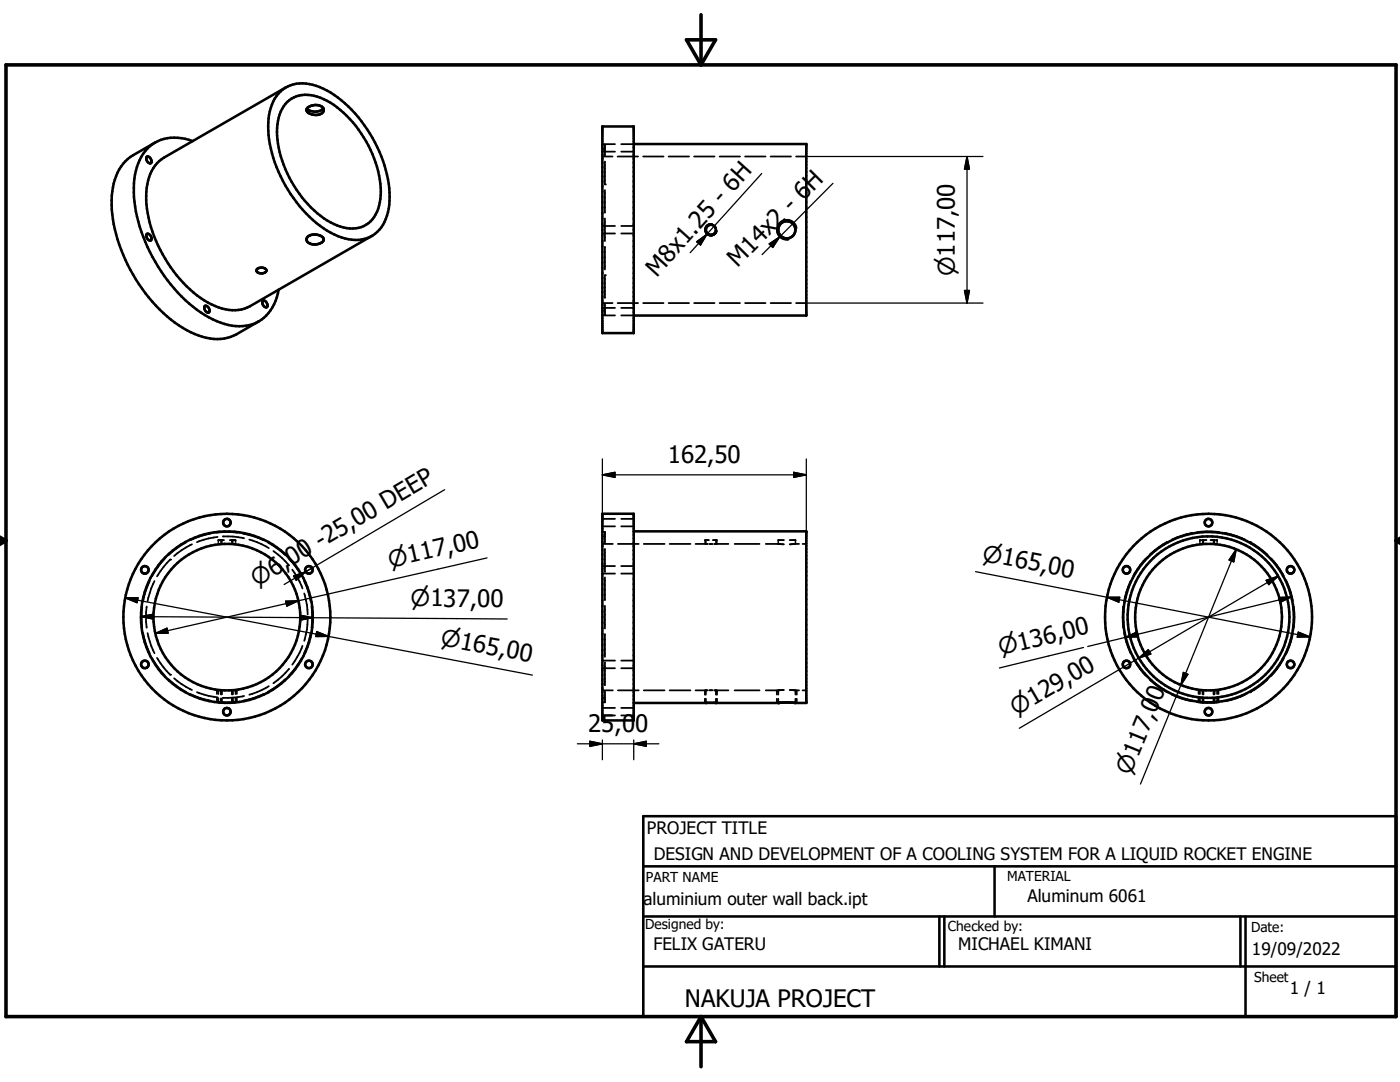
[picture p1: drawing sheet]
<svg xmlns="http://www.w3.org/2000/svg" width="279mm" height="216mm" viewBox="0 0 279 216" stroke-linecap="round" stroke-linejoin="round" font-family="sans-serif">
<g fill="none" stroke="#000" stroke-width=".36">
<path d="M120.2 29.7h.2M120.2 28.9h.2M120.2 28.8h2.5M120.2 30.3h2.5M120.2 31.2h2.1M120.6 28.9h.1v2.2M120.6 29.7h.1M120.7 32.2v4.6M120.7 37.9v4.5M123.3 31.2h4M124 28.8h2.5M124 30.3h2.5"/>
<path d="M128.4 31.2h4M133.4 31.2h4.1M138.5 31.2h4.1M143.6 31.2h4.1M148.7 31.2h4.1M153.8 31.2h4.1M158.9 31.2h2M120.2 45.1h2.5M120.2 46.6h2.5M120.7 43.6v4.5M120.7 49.3v4.5M120.7 54.9v4.5"/>
<path d="M124 45.1h2.5M124 46.6h2.5M140.8 46.3l.2 .3M140.8 45.3l-.1 .4 .1 .6M140.8 45.3v1M141 46.6l.6 .4M141.1 46.7l.4 .3M141.1 45l.6-.3h.4h-.5zM141.1 45l-.3 .3M141.5 47h.4M142.6 46.7l-.4 .3M142.8 46.6l-.8 .4h-.4"/>
<path d="M143 46.1l-.2 .5zM159 45.5a1.98 1.98 0 0 0-2.3-1.6 1.98 1.98 0 0 0-1.6 2.3 1.98 1.98 0 0 0 2.3 1.6M120.2 62h.2M120.2 62.8h.2M120.2 61.4h2.5M120.2 62.9h2.5M120.2 60.5h2.1M120.6 62h.1M120.7 60.6v2.2h-.1M123.3 60.5h4M124 61.4h2.5M124 62.9h2.5"/>
<path d="M128.4 60.5h4M133.4 60.5h4.1M138.5 60.5h4.1M143.6 60.5h4.1M148.7 60.5h4.1M153.8 60.5h4.1M158.9 60.5h2M29.9 115.9l-.7 1.7-.6 2.4M30.8 115.9l-.6 1.5-.7 2.6M32.9 111.5l-1.4 1.7-1.1 1.8M34 111.7l-1.4 1.4-1.3 1.9M37.1 108.3l-2 1.3-1.5 1.2"/>
<path d="M38.3 108.6l-2.1 1.2-1.5 1.1M42.1 106.5l-2.6 .6-1.5 .7M43.1 106.3l2.4-.2 1.9 .2M43.4 107.1l-1.8 .3-2.3 .8M43.6 108.3v.3M44.1 107.8v.3M44.1 108.3v.3M44.3 107.8v.2M44.3 108.3v.3M44.5 107l2 .1 2.2 .3M44.7 107.8h-1.1v.3M45.9 107.8h1.1v.3"/>
<path d="M46.3 107.8v.2M46.3 108.3v.3M46.4 107.8v.3M46.4 108.3v.3M47 108.3v.3M48.5 106.5l2 .5 2 .8M49.8 107.7l1.5 .5 2.3 1.2M53.5 108.3l1.6 .9 1.8 1.6M54.6 110l1.7 1.3 1.4 1.5M57.7 111.5l1.1 1.2 1.4 2.3M58.3 113.7l1.5 2.3 .6 1.4M60.7 115.9l.9 2.2 .4 1.9"/>
<path d="M60.7 118.4l.6 2.3 .1 1.9M120.2 107h.2M120.2 106.1h.2M120.2 103.5h2.5M120.2 105h2.5M120.2 113h2.5M120.2 114.5h2.5M120.2 108.5h2.1M120.6 106.1h.1v2.3M120.6 107h.1M120.7 109.6v4.5M120.7 115.2v4.6"/>
<path d="M123.3 108.5h4.2M124 103.5h2.5M124 105h2.5M124 113h2.5M124 114.5h2.5M128.5 108.5h4.1M133.6 108.5h4.2M138.8 108.5h2.4M140.7 108.3v.2M140.9 107.8v.2M140.9 108.3v.2M141.5 107.8h-.8v.2"/>
<path d="M141.6 108.6h.6M142.3 107.8h.8v.2M142.5 108.5h2.9M142.9 107.8v.2M142.9 108.3v.2M143.1 108.3v.2M146.6 108.5h5M152.8 108.5l3.6 .1M155.3 108.3v.2M156.5 107.8h-1.2v.2M157.6 107.8h1.2v.2M158.8 108.3v.2"/>
<path d="M159.5 108.5l-1.9 .1M160.2 108.5h.7M225.7 115.9l-.9 2.3-.4 1.7M228.7 111.4l-1.1 1.3-1.4 2.2M232.9 108.2l-1.7 1-1.8 1.5M238 106.3l-2.3 .6-1.8 .8M239 106.2l1.7-.2 2.6 .2M239.5 108.3v.3M239.6 107.8h-.1v.3M239.8 107.8h1M240 107.8v.3M240 108.3v.3"/>
<path d="M240.2 107.8v.2M240.2 108.3v.3M241.6 107.8h.9M242.2 107.8v.2M242.2 108.3v.3M242.4 107.8v.3M242.4 108.3v.3M242.7 107.8h.2v.3M242.9 108.3v.3M244.4 106.3l2.3 .6 1.8 .8M249.5 108.2l1.7 1 1.7 1.5M253.7 111.4l1.1 1.3 1.4 2.2"/>
<path d="M256.7 115.9l.9 2.3 .4 1.7M28.4 121l-.1 1.6 .1 2.7M28.6 126.3l.6 2.3 .7 1.8M29.3 121l-.2 2.1 .2 2.2M29.5 126.3l.7 2.6 .6 1.4M30.4 131.3l1.1 1.8 1.4 1.7M31.3 131.3l1.3 1.9 1.4 1.4M33.6 135.5l1.5 1.2 2 1.3M34.7 135.3l1.5 1.2 2.1 1.2M38 138.5l1.5 .7 2.6 .6M39.3 138.1l2.3 .7 1.8 .4M43.1 140l2.4 .1 1.9-.1"/>
<path d="M43.3 137.6v.9M43.3 139.3v.8M43.6 137.7v.8M43.6 139.3v.9M44.1 137.7v.8M44.1 139.4v.8M44.3 137.7v.9M44.3 139.4v.8M46.3 137.7v.9M46.3 139.4v.8M46.4 137.7v.8M46.4 139.4v.8"/>
<path d="M47 137.7v.8M47 139.3v.9M47.3 137.6v.9M47.3 139.3v.8M48.7 138.9l-2.2 .3h-2M52.5 138.5l-2 .8-2 .5M53.6 136.9l-2.3 1.2-1.5 .5M56.9 135.5l-1.8 1.5-1.6 1M57.7 133.5l-1.4 1.5-1.7 1.3M60.2 131.3l-1.4 2.2-1.1 1.3M60.4 128.9l-.6 1.4-1.5 2.3M61.4 123.7l-.1 1.9-.6 2.3"/>
<path d="M62 126.3l-.4 1.9-.9 2.2M62.2 121l.1 2.1-.1 2.2M120.2 139.3h.2M120.2 131.8h2.5M120.2 133.3h2.5M120.2 137.8h2.1M120.6 139.3h.1M120.7 120.9v4.5M120.7 126.5v4.6M120.7 132.2v4.5M120.7 137.9v2.2h-.1M123.3 137.8h4.2"/>
<path d="M124 131.8h2.5M124 133.3h2.5M128.5 137.8h4.1M133.6 137.8h4.2M138.8 137.8h2.4M140.7 137.8v.8M140.7 139.4v.9M140.9 137.8v.8M140.9 139.4v.9M141.6 137.7h.6M142.5 137.8h2.9M142.9 137.8v.8"/>
<path d="M142.9 139.4v.9M143.1 137.8v.8M143.1 139.4v.9M146.6 137.8h5M155 137.8v.8M155 139.4v.9M155.3 137.8v.8M155.3 139.4v.9M156.4 137.7l-3.6 .1M157.6 137.7l1.9 .1M158.8 137.8v.8M158.8 139.4v.9"/>
<path d="M159 137.8v.8M159 139.4v.9M160.2 137.8h.7M224.2 121l-.2 2.1 .2 2.2M224.4 126.4l.4 1.7 .9 2.3M226.2 131.4l1.4 2.1 1.1 1.4M229.4 135.6l1.8 1.4 1.7 1.1M233.9 138.6l1.8 .8 2.3 .5M239.2 137.6v.9M239.2 139.3v.8M239.5 137.7v.8M239.5 139.3v.9"/>
<path d="M240 137.7v.8M240 139.4v.8M240.2 137.7v.9M240.2 139.4v.8M242.2 137.7v.9M242.2 139.4v.8M242.4 137.7v.8M242.4 139.4v.8M242.9 137.7v.8M242.9 139.3v.9M243.2 137.6v.9M243.2 139.3v.8"/>
<path d="M248.5 138.6l-1.8 .8-2.3 .5M252.9 135.6l-1.7 1.4-1.7 1.1M256.2 131.4l-1.4 2.1-1.1 1.4M258 126.4l-.4 1.7-.9 2.3M258.2 121l.1 2.1-.1 2.2M120.2 140.1h.2M120.2 141.3h2.5M120.2 142.8h2.5M124 141.3h2.5M124 142.8h2.5M239 140.1l1.7 .1 2.6-.1"/>
</g>
<g fill="none" stroke="#000" stroke-width=".51">
<path d="M56 18.2a6.8 6.8 0 0 1 7.1-1.1 22.3 22.3 0 0 1 11.3 10.4 22.8 22.8 0 0 1 3.2 14.1 6.9 6.9 0 0 1-4.9 6.1 10.4 10.4 0 0 1-8.1-2.2 26.9 26.9 0 0 1-11.1-20.2 9.6 9.6 0 0 1 2.5-7.1zM57.1 17.4l-24.4 14.1a8.2 8.2 0 0 0-3.5 6.8 26 26 0 0 0 7.4 18.1 15.4 15.4 0 0 0 9.7 5.5l1.9-.2 1.7-.6 24.3-14M29.3 31.3a.84 .84 0 0 1 .8 .4 .84 .84 0 0 1 0 .9 .89 .89 0 0 1-.8-1.3zM31 28.4l-4.4 2.6a9.2 9.2 0 0 0-4.2 7.2 28.1 28.1 0 0 0 4.7 17.6 26.8 26.8 0 0 0 12.5 11.1 9 9 0 0 0 7.6-.2l4.4-2.6M38.5 28.2a8.1 8.1 0 0 0-9.5 2 13.1 13.1 0 0 0-2.3 9.1 33.1 33.1 0 0 0 13.4 23.1 12.7 12.7 0 0 0 9.7 2.5 8.2 8.2 0 0 0 5.8-7.1M57.3 20.3a6.2 6.2 0 0 1 7.3-.5 22.1 22.1 0 0 1 10.6 13.5 12.8 12.8 0 0 1-.2 9.5 5.5 5.5 0 0 1-7.1 2.4 18.5 18.5 0 0 1-9.7-8.9 19.2 19.2 0 0 1-2.7-12.2l.5-1.9 .6-1zM61.5 21.4a2.26 2.26 0 0 1 3.1 .3 1.26 1.26 0 0 1-1.7 1.2 1.57 1.57 0 0 1-1.7-1zM64.5 21.6a2.28 2.28 0 0 1-3.2 0M120.2 25.2h6.3v41.3h-6.3zM126.5 28.7h34.4v34.3h-34.4M29.3 46.7a.84 .84 0 0 1 .8 .4 .84 .84 0 0 1 0 .9 .91 .91 0 0 1-.8-1.3zM51.3 53.7a1.26 1.26 0 0 1 1.9 .3 1.16 1.16 0 0 1-2 0z"/>
<path d="M61.5 47.2a2.29 2.29 0 0 1 3.1 .5l-.1 .4-.4 .3a2.54 2.54 0 0 1-2.5 0h-.1a.74 .74 0 0 1 0-1.2zM40.9 61.1a.84 .84 0 0 1 .8 .4 .84 .84 0 0 1 0 .9 .89 .89 0 0 1-.8-1.3zM52.5 60a.82 .82 0 0 1 .8 .4 .82 .82 0 0 1-.1 .9 .9 .9 0 0 1-.7-1.3zM120.2 102.5h6.3v41.2h-6.3zM126.5 106h34.4v34.3l-5.5-.1M126.5 140.3h28.8M155.4 140.2l-.1 .1M128.4 162.9h150.2v40h-150.2zM128.4 172.9h150.2M198.5 172.9v10M128.4 192.8h150.2M128.4 182.9h150.2"/>
<path d="M187.5 182.9v9.9M188.5 182.9v9.9M247.6 182.9v9.9M248.6 182.9v20"/>
<circle cx="141.9" cy="45.8" r="1"/>
<circle cx="157" cy="45.8" r="1.72"/>
<circle cx="28.9" cy="113.7" r=".75"/>
<circle cx="45.3" cy="104.3" r=".75"/>
<circle cx="61.7" cy="113.7" r=".75"/>
<circle cx="224.8" cy="113.7" r=".75"/>
<circle cx="241.2" cy="104.3" r=".75"/>
<circle cx="257.6" cy="113.7" r=".76"/>
<circle cx="28.9" cy="132.6" r=".76"/>
<circle cx="45.3" cy="123.1" r="20.6"/>
<circle cx="45.3" cy="123.1" r="14.6"/>
<circle cx="45.3" cy="123.1" r="17.1"/>
<circle cx="61.6" cy="132.6" r=".76"/>
<circle cx="224.8" cy="132.6" r=".75"/>
<circle cx="241.2" cy="123.1" r="17"/>
<circle cx="241.2" cy="123.1" r="14.6"/>
<circle cx="241.2" cy="123.1" r="16.1"/>
<circle cx="241.2" cy="123.1" r="20.6"/>
<circle cx="257.6" cy="132.6" r=".76"/>
<circle cx="45.3" cy="142" r=".74"/>
<circle cx="241.2" cy="142" r=".74"/>
</g>
<g fill="#000">
<circle cx="120.7" cy="36.8" r=".18"/>
<circle cx="120.7" cy="54.9" r=".18"/>
<circle cx="34" cy="111.7" r=".18"/>
<circle cx="155.3" cy="108.5" r=".18"/>
<circle cx="249.5" cy="108.2" r=".18"/>
<circle cx="34" cy="134.6" r=".18"/>
<circle cx="249.5" cy="138.1" r=".18"/>
<circle cx="155.3" cy="140.3" r=".25"/>
</g>
<path d="M1.2 12.9h277.4v190h-277.4zM137 7.9h5.8l-2.9 5zM139.9 2.9v10M-.1 107.9h1.3M-.1 107.2l1.3 .7M1.2 107.9l-1.2 .7M278.6 107.9h.8M278.6 107.9l.8 .5M279.4 107.4l-.8 .5M139.9 202.9v10M139.9 202.9l2.9 5h-5.8z" fill="none" stroke="#000" stroke-width=".71"/>
<g fill="none" stroke="#000" stroke-width=".25">
<path d="M152 34.6l-10.9 12.1M160.9 31.2h35.3M166.2 36.6l-10.6 10.6M193 31.2v29.3M193 31.2l.5 2.5h-1zM139 48.2l2.1-1.5-1.3 2.2zM141.1 46.7l-3.4 3.7M153.5 48.7l2.1-1.5-1.4 2.2zM155.6 47.2l-3.5 3.6M192.5 58h1l-.5 2.5zM160.9 60.5h35.3M88.7 97.7l-27.7 16.4"/>
<path d="M120.2 91.6v11.9M120.2 94.7h40.7M120.2 94.7l2.5-.5v1.1zM158.4 94.2l2.5 .5-2.5 .6zM160.9 91.6v16.9M25 119.3l40.6 7.7M25 119.3h2.5l-.2 1zM57 120l2.5-.1-2.3 1zM58.6 114.9l2.4-.8-1.9 1.7zM59.5 119.9l-28.5 6.5M61 114.1l-4.3 2.5M62.3 113.3l-1.3 .8"/>
<path d="M97.2 111.3l-37.7 8.6M194.7 114.1l26.2 5.1M220.9 119.2l40.6 7.9M220.9 119.2h2.6l-.2 1zM246.7 109.6l-11 27.1M246.7 109.6l-.5 2.5-.9-.4zM252.7 115.8l2.4-.8-1.9 1.7zM255.1 115l-27.8 16.3M255.2 119.2l2.5-.1-2.3 1.1zM257.7 119.1l-33.1 8.1M28.1 123l73.1 .5M28.1 123l2.5-.5v1z"/>
<path d="M31 126.4l2.3-1.1 .3 1zM59.9 122.8l2.5 .5-2.5 .4zM63.2 126l2.4 1h-2.6zM65.6 127l40.7 7.7M216.2 129.2l-16.7 4.1M224.6 127.2l2.3-1.1 .3 1zM224.6 127.2l-7.5 1.8M227.3 131.3l1.9-1.7 .5 .9zM227.3 131.3l-23.9 14M235.7 136.7l-8.1 19.7M236.2 134.2l.9 .4-1.4 2.1zM259.1 126.1l2.4 1h-2.6z"/>
<path d="M115.2 148.4h16.3M117.7 147.9l2.5 .5-2.5 .5zM120.2 147.7v3.9M126.5 148.4l2.5-.5v1zM126.5 147.7v3.9"/>
</g>
<g fill="#000" stroke="#000" stroke-width=".25">
<path d="M193 31.2l.5 2.5h-1zM139 48.2l2.1-1.5-1.3 2.2zM153.5 48.7l2.1-1.5-1.4 2.2zM192.5 58h1l-.5 2.5zM120.2 94.7l2.5-.5v1.1zM158.4 94.2l2.5 .5-2.5 .6zM25 119.3h2.5l-.2 1zM58.6 114.9l2.4-.8-1.9 1.7zM220.9 119.2h2.6l-.2 1zM246.7 109.6l-.5 2.5-.9-.4zM252.7 115.8l2.4-.8-1.9 1.7zM28.1 123l2.5-.5v1z"/>
<path d="M31 126.4l2.3-1.1 .3 1zM57 120l2.5-.1-2.3 1zM59.9 122.8l2.5 .5-2.5 .4zM63.2 126l2.4 1h-2.6zM224.6 127.2l2.3-1.1 .3 1zM227.3 131.3l1.9-1.7 .5 .9zM236.2 134.2l.9 .4-1.4 2.1zM255.2 119.2l2.5-.1-2.3 1.1zM259.1 126.1l2.4 1h-2.6zM117.7 147.9l2.5 .5-2.5 .5zM126.5 148.4l2.5-.5v1z"/>
</g>
<g font-size="4.8">
<text x="147.2" y="53.5" transform="rotate(-45 147.2 53.5)">M14x2 - 6H</text>
<text x="131.1" y="55.5" transform="rotate(-48 131.1 55.5)">M8x1.25 - 6H</text>
<text x="133.3" y="92.4">162,50</text>
<text x="117.3" y="146">25,00</text>
<text x="229.1" y="146.3" transform="rotate(-68 229.1 146.3)">7,0</text>
<text x="136.7" y="200.9">NAKUJA PROJECT</text>
</g>
<g font-size="4.6">
<text x="190.5" y="55.1" transform="rotate(-90 190.5 55.1)">n117,00</text>
<text x="77.9" y="113.2" transform="rotate(-13 77.9 113.2)">n117,00</text>
<text x="195.9" y="111.8" transform="rotate(11 195.9 111.8)">n165,00</text>
<text x="51.3" y="117.1" transform="rotate(-31 51.3 117.1)">n6,00 -25,00 DEEP</text>
<text x="81.9" y="121">n137,00</text>
<text x="87.8" y="128.7" transform="rotate(11 87.8 128.7)">n165,00</text>
<text x="199.6" y="130.8" transform="rotate(-14 199.6 130.8)">n136,00</text>
<text x="202.8" y="142.9" transform="rotate(-30 202.8 142.9)">n129,00</text>
<text x="225.6" y="154.8" transform="rotate(-68 225.6 154.8)">n1</text>
</g>
<g font-size="3.4">
<text x="129.1" y="166.4">PROJECT TITLE</text>
<text x="130.5" y="171.7">DESIGN AND DEVELOPMENT OF A COOLING SYSTEM FOR A LIQUID ROCKET ENGINE</text>
<text x="128.4" y="180.6">aluminium outer wall back.ipt</text>
<text x="205.1" y="180">Aluminum 6061</text>
<text x="130.4" y="189.6">FELIX GATERU</text>
<text x="191.2" y="189.6">MICHAEL KIMANI</text>
<text x="249.9" y="190.5">19/09/2022</text>
<text x="257.4" y="198.2">1 / 1</text>
</g>
<g font-size="2.7">
<text x="128.9" y="175.9">PART NAME</text>
<text x="201" y="175.9">MATERIAL</text>
<text x="128.8" y="185.3">Designed by:</text>
<text x="189.2" y="185.8">Checked by:</text>
<text x="249.7" y="186">Date:</text>
<text x="250.3" y="196">Sheet</text>
</g>
</svg>
